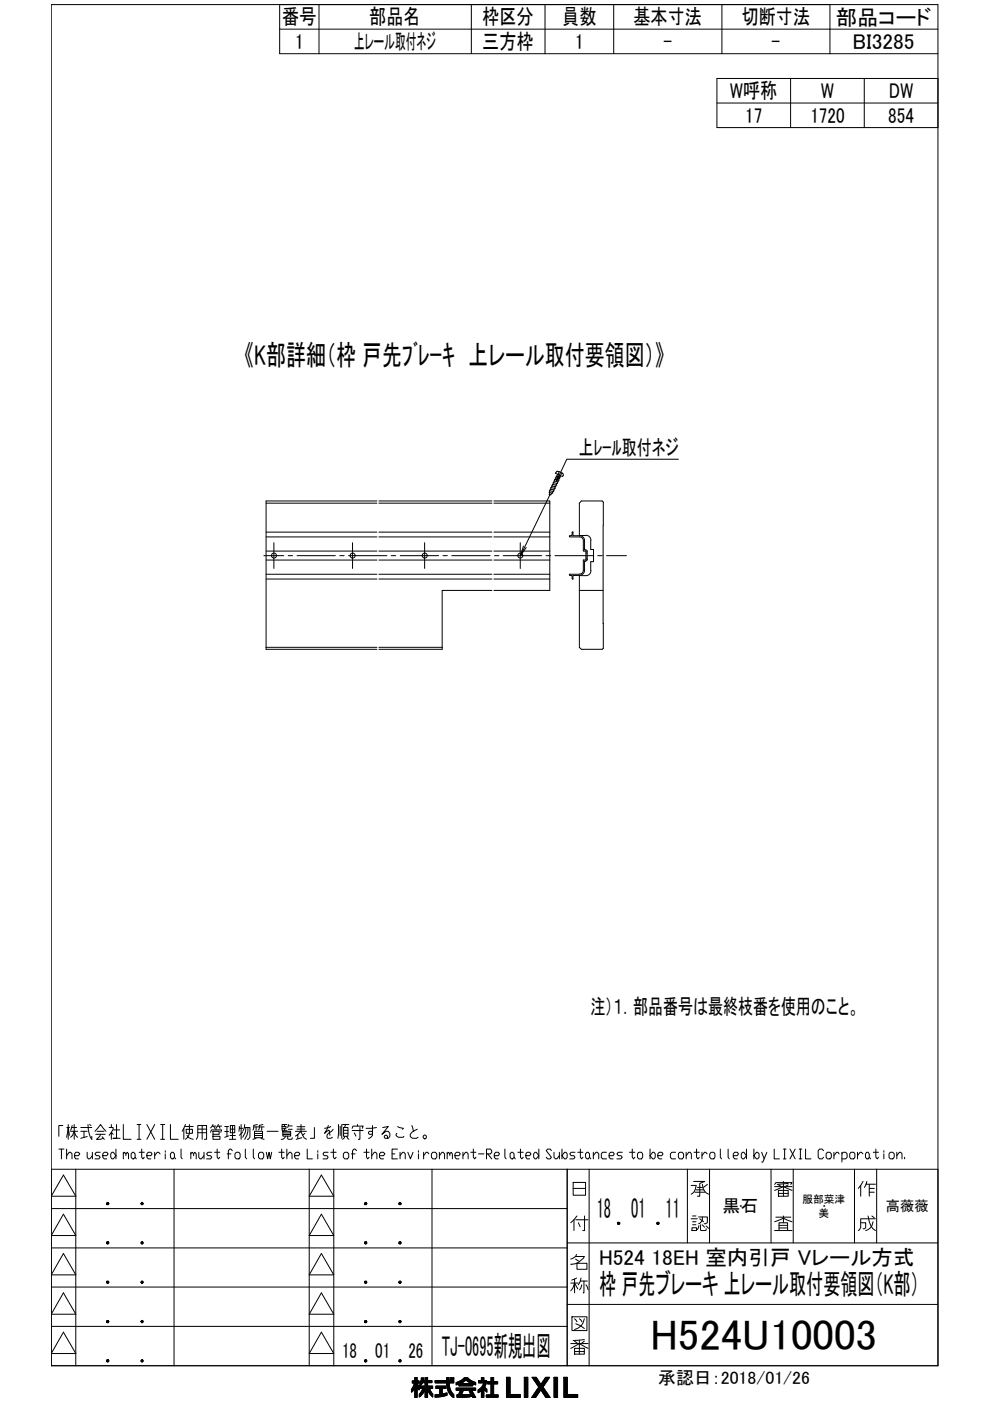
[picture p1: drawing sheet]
<svg xmlns="http://www.w3.org/2000/svg" width="210mm" height="297mm" viewBox="0 0 210 297" stroke-linecap="round" stroke-linejoin="round" font-family="sans-serif">
<!-- layer: TOS_WA -->
<g fill="none" stroke="#000" stroke-width=".21">
<path d="M10.9 1h188v288.6h-188zM59.3 6.2h139.6M59.3 1v10.4h139.6M67.6 1v10.4M99.9 1v10.4M115.6 1v10.4M130.1 1v10.4M153.1 1v10.4M167.6 16.6v10.5M176 1v10.4M183.2 16.6v10.5M198.9 16.6h-46.9v10.5h46.9"/>
<path d="M152 21.8h46.9M13.3 238.6h-.8v2.3M14.2 239.1h.6M14.5 238.4v3.2M15 239.9h1.5M15.2 239.1h1M15.3 238.6l-.3 1M15.7 238.4v3.2M17.1 239.9h1.4M17.1 239.1h2.4M17.8 239.9v1.2M18.7 238.4a5.4 5.4 0 0 0 .8 3.2v-.7"/>
<path d="M19 238.4l.3 .2M20.1 239.9l1.2-1.5 1.2 1.5M20.6 239.9h1.4M23.1 239.1h.9v.3l-.9 1.3M23.6 238.4v.7M24.1 239.6h1.3M24.7 238.4v2.9h-.7h1.5M26.1 238.4v3.2h1.7M29.1 238.4h.8M29.5 238.4v3.2M31.1 238.4l1.7 3.2M32.8 238.4l-1.7 3.2"/>
<path d="M34.1 238.4h.8M34.5 238.4v3.2M36.1 238.4v3.2h1.7M39 239.2l-.4 .7M39.3 238.4l-.3 .8v2.4M39.3 238.8h1.7M39.5 239.4h1.3v.9h-1.3zM40.2 238.4a3.1 3.1 0 0 1-.6 2.9l-.3 .3M41.9 239.4h1.9M42.9 238.6v3M45 238.8h.8M45.2 239.9h1.3v.6h-1.3z"/>
<path d="M45.2 238.4l-.6 .7M45.3 238.8l.2 .4M45.8 239.2v.4M46.1 238.8h.9M46.3 238.4l-.5 .7M46.5 238.8l.1 .4M47.7 238.8h.8M47.7 239.9h.8M48.1 238.8v2.2M48.8 238.6h1v1.6h-1zM48.8 239.4h1M49.3 238.6v3"/>
<path d="M50.7 238.8v.4h.8M50.7 239.2v.7M51.1 238.4v3.2M51.8 239.1h1.2v2l-.4 .5h-.2M51.9 238.4l-.4 1.5M52.1 239.1l-.1 1-.5 1M52.6 239.1l-.2 1.6-.5 .9M53.8 238.9h1M54 239.9h1.7v1.3h-1.7zM54.3 238.9v.7M54.6 238.4l-.8 .2v.6l-.2 .4M55 238.9h1"/>
<path d="M55.5 238.9v.7M55.7 238.4l-.7 .2v.6l-.2 .4M56.6 239.9h2.4M59.8 238.8h.8v.4h-.8M60 239.9h1.6v1h-1.6zM60.3 238.4v.4M60.3 239.2v.4M60.8 238.4h-1v1.2h1M61.1 238.7l-.1 .4M61.2 239.4h.8M61.2 238.4l-.1 .3h.9M62.6 239.9h2.4"/>
<path d="M63 239.4h1.6M63 238.9h1.6M63.8 240l.7 1.2 .5 .4M63.8 238.4v1.5l-.7 .6M66.7 239.1v2.2h-.9M69.6 238.6l-.8 1.7 1-.7 .2 1.1M70.1 238.8l-.3 .3-1 .1M70.6 239.4l-1.3 1.3v.4l.2 .2h.6l.4-.2M71.8 238.4l-.1 2.9M72.1 238.8v1.9M72.5 238.4v2.9M72.6 238.4h1.4"/>
<path d="M72.8 239.1h1v1.8h-1zM72.8 239.6h1M73.3 238.4l-.3 .7M74.7 239.2l.1-.4h2.2l-.2 .4M74.7 239.7h2.3M75.8 238.4v.4M76.3 239.1v2.5h-.3M79 238.6v1.7l-.2 .2h-.5l-.2-.2 .2-.4h.5l.2 .2v.6l-.4 .4-.5 .2M79.8 239.1l-2.2 .1M81.1 239.1l1.2-.3-1.3 1.7 .8-.6h.5l.4 .4v.6l-.4 .4h-.7l-.1-.4 .1-.2h.4l.2 .2v.4M84.3 238.8l1.2 .4-.2 .2M87.3 238.6l.4 1.3"/>
<path d="M88.5 239.4a1.66 1.66 0 0 0-1.5 1.5l.5 .4h.8l.3-.2M10.9 247.9h188M10.9 256.2h109.4M12.5 243.6h1.1M13 243.6v2.1M13.4 249.1l2.7 4.5h-5.2zM13.4 257.4l2.7 4.6h-5.2zM14.1 245l.6-.7h.3l.3 .3v1.1M14.1 243.6v2.1M14.7 240.7l-.2-1.6-.4 2M15 241.1l.4-.4 .3-.8 .3 .8 .5 .4M15.8 245h.8l.3-.4-.3-.3h-.5l-.3 .3v.8l.3 .3h.5"/>
<path d="M16.1 247.9v41.7M18.5 244.3v1.1l.2 .3h.3l.6-.7M18.5 241l-1.4 .3M19.6 244.3v1.4M20.3 240.5h2M21.2 244.3h-.8l-.3 .3 .3 .4h.6l.2 .4-.2 .3h-.9M21.3 240.5l-.1 .3-.7 .8h.8l.6-.3M21.7 241l.4 .6M21.8 245h.8l.3-.4-.3-.3h-.5l-.3 .3v.8l.3 .3h.5M23.7 244.3h.3l.6 .7-.6 .7h-.3l-.2-.3v-.8zM24 240.5l-.4-.4v1.5M24.6 243.6v2.1"/>
<path d="M26.1 244.6l.3-.3 .3 .3v.4M26.1 244.3v1.4M26.7 244.6l.3-.3 .2 .3v1.1M28.1 244.3h.2l.3 .3v.8l-.3 .3h-.2l-.3-.3v-.8zM28.6 245.4l.3 .3M29.1 241.6h.8M29.5 244.3h1.1M30 243.6v1.8l.3 .3 .3-.3M31.1 245h.9l.2-.4-.2-.3h-.6l-.3 .3v.8l.3 .3h.6M32.8 244.3v1.4M33.9 244.6l-.3-.3h-.3l-.5 .7M34.1 241.6h.8"/>
<path d="M35 244v.3M35 244.6v1.1M36.4 244.3h.3l.3 .3v.8l-.3 .3h-.3l-.3-.3v-.8zM36.9 247.9v41.7M37 245.4l.2 .3M38.4 243.6v1.8l.2 .3M39.7 240.7a1.54 1.54 0 0 0 1.3 .9M40.5 244.6l.3-.3 .2 .3v.4M40.5 244.3v1.4M41 244.6l.3-.3 .3 .3v1.1M41.6 241.6l.3-.6v-2.4h1.9v3h-.5M41.9 240.2h1.9"/>
<path d="M42.1 244.3v1.1l.3 .3h.3l.6-.7M43.3 244.3v1.4M44.6 240.1l.2-.5h2.2l-.2 .5M44.9 244.3h-.8l-.3 .3 .3 .4h.5l.3 .4-.3 .3h-.8M45.2 240.9h1.4v.7h-1.4zM45.2 240.5v.4M45.5 244.3h1.1M46 243.6v1.8l.3 .3 .3-.3M48.2 244.6h.8M48.5 240.8l-.8 .3M48.6 241.6h1.4M48.8 240.7h1.1"/>
<path d="M49.3 244l-.3-.4h-.3l-.3 .4v1.7M50.1 244.3h.6l.2 .3v.8l-.2 .3h-.6l-.3-.3v-.8zM51.4 240.1l-.7 .6M52 243.6v1.8l.3 .3M53.7 243.6v1.8l.3 .3M54 240.7h1.7M54 240.3h1.7M54.3 241.3l-.7 .3M55.1 244.3h.6l.2 .3v.8l-.2 .3h-.6l-.3-.3v-.8zM55.3 241.3l.7 .3M56.5 244.3l.3 1.4 .3-1.4 .2 1.4 .3-1.4M59.1 244.3h1.2"/>
<path d="M59.7 243.6v1.8l.3 .3 .3-.3M60 240.5h1.6M60 240.2h1.6M60.5 240.9a.73 .73 0 0 1-.9 .7M60.8 245l.6-.7h.2l.3 .3v1.1M60.8 243.6v2.1M61 240.9v.5l.2 .2h.6l.2-.4M62.5 245h.8l.3-.4-.3-.3h-.5l-.3 .3v.8l.3 .3h.5M62.6 240.9l.5-.4v.9M64 241.2l-1.2 .4M64.6 240.3l-.4 .4M65.1 243.6v2.1h1.1"/>
<path d="M65.6 247.9v41.7M67.4 244v.3M67.4 244.6v1.1M68.1 257.4l2.7 4.6h-5.2zM68.1 249.1l2.7 4.5h-5.2zM69.6 244.3h-.9l-.2 .3 .2 .4h.6l.3 .4-.3 .3h-.8M70.1 244.3h1.2M70.7 243.6v1.8l.3 .3 .3-.3M70.8 247.9v41.7M72.8 240.3h1M73.1 244.3h.5l.3 .3v.8l-.3 .3h-.5l-.3-.3v-.8zM73.1 240.9l-.5 .7"/>
<path d="M73.5 240.9l.2 .4 .3 .3M74.5 244.6h.8M75.1 240.2l.4 .7M75.6 244l-.3-.4h-.3l-.3 .4v1.7M77.2 244.3h1.1M77.7 243.6v1.8l.3 .3 .3-.3M78.8 245l.6-.7h.3l.2 .3v1.1M78.8 243.6v2.1M80.5 245h.8l.3-.4-.3-.3h-.5l-.3 .3v.8l.3 .3h.5M83.1 244.6h.6M84.1 240.3l-.1 .4 .5 .4h1l.1-.2M84.3 243.6h-1.2v2.1h1.2"/>
<path d="M84.8 245l.6-.7h.2l.3 .3v1.1M84.8 244.3v1.4M86.5 244.3l.5 1.4 .6-1.4M88.7 244v.3M88.7 244.6v1.1M89.8 244.3v1.4M90.9 244.6l-.2-.3h-.3l-.6 .7M91.6 247.9v41.7M91.8 244.3h.5l.3 .3v.8l-.3 .3h-.5l-.3-.3v-.8zM93.2 245l.5-.7h.3l.3 .3v1.1M93.2 244.3v1.4M94.8 244.6l.3-.3 .3 .3v.4"/>
<path d="M94.8 244.3v1.4M95.4 244.6l.3-.3 .2 .3v1.1M96.5 245h.8l.3-.4-.3-.3h-.5l-.3 .3v.8l.3 .3h.5M98.2 245l.5-.7h.3l.3 .3v1.1M98.2 244.3v1.4M99.8 244.3h1.1M100.4 243.6v1.8l.3 .3 .2-.3M101.5 244.6h1.1M103.2 244.6h.8l.3-.3v-.3l-.3-.4h-.8v2.1M103.4 244.6l.9 1.1M104.8 245h.8l.3-.4-.3-.3h-.5l-.3 .3v.8l.3 .3h.5M107 243.6v1.8l.3 .3"/>
<path d="M108.4 244.3h.3l.3 .3v.8l-.3 .3h-.3l-.3-.3v-.8zM109 245.4l.2 .3M109.8 244.3h1.1M110.3 243.6v1.8l.3 .3 .3-.3M111.5 245h.8l.3-.4-.3-.3h-.6l-.2 .3v.8l.2 .3h.6M113.4 244.3h.3l.5 .7-.5 .7h-.3l-.3-.3v-.8zM114.2 243.6v2.1M116.9 244l-.2-.4h-.6l-.3 .4 1.1 1.4-.2 .3h-.6l-.3-.3M117.5 244.3v1.1l.3 .3h.3l.5-.7M118.6 244.3v1.4M119.2 243.6v2.1M119.7 244.3h.3l.3 .3v.8l-.3 .3h-.3l-.5-.7z"/>
<path d="M120.3 247.9v41.7M121.5 250.7h2.6v2.7h-2.6zM121.5 252h2.6M121.9 244.3h-.8l-.3 .3 .3 .4h.6l.2 .4-.2 .3h-.9M122.5 244.3h1.1M123 243.6v1.8l.3 .3 .3-.3M124.4 244.3h.3l.3 .3v.8l-.3 .3h-.3l-.3-.3v-.8zM124.9 247.9v41.7M125 245.4l.3 .3M125.8 245l.6-.7h.2l.3 .3v1.1M125.8 244.3v1.4M128.6 244.3h-.9l-.2 .3v.8l.2 .3h.9"/>
<path d="M129.1 245h.9l.2-.4-.2-.3h-.6l-.3 .3v.8l.3 .3h.6M131.9 244.3h-.8l-.3 .3 .3 .4h.5l.3 .4-.3 .3h-.8M133.5 244.3h1.1M134.1 243.6v1.8l.2 .3 .3-.3M135.4 244.3h.6l.3 .3v.8l-.3 .3h-.6l-.2-.3v-.8zM137.8 243.6v2.1M138.4 244.3h.3l.2 .3v.8l-.2 .3h-.3l-.6-.7zM139.5 245h.8l.3-.4-.3-.3h-.5l-.3 .3v.8l.3 .3h.5M143.2 244.3h-.8l-.3 .3v.8l.3 .3h.8M144.1 244.3h.5l.3 .3v.8l-.3 .3h-.5l-.3-.3v-.8zM145.5 245l.5-.7h.3l.3 .3v1.1M145.5 244.3v1.4"/>
<path d="M145.7 247.9v15.6M147.1 244.3h1.2M147.7 243.6v1.8l.3 .3 .3-.3M148.8 244.3v1.4M149.9 244.6l-.3-.3h-.2l-.6 .7M150.4 247.9v15.6M150.8 244.3h.5l.3 .3v.8l-.3 .3h-.5l-.3-.3v-.8zM152.7 243.6v1.8l.3 .3M154.4 243.6v1.8l.2 .3M155.5 245h.8l.3-.4-.3-.3h-.5l-.3 .3v.8l.3 .3h.5M157 255.7h.1M157.4 244.3h.3l.6 .7-.6 .7h-.3l-.2-.3v-.8z"/>
<path d="M158.3 243.6v2.1M159.8 243.6v2.1M160.4 244.3h.2l.3 .3v.8l-.3 .3h-.2l-.6-.7zM161.5 244.3l.5 1.4M162.6 244.3l-.9 2.1h-.2M163.5 247.9v15.6M164.2 243.6v2.1h1.1M166.1 243.6h.6M166.1 245.7h.6M166.4 243.6v2.1M167.5 243.6l1.1 2.1M168.2 247.9v15.6"/>
<path d="M168.6 243.6l-1.1 2.1M169.4 243.6h.6M169.4 245.7h.6M169.7 243.6v2.1M170.8 243.6v2.1h1.1M174.6 244l-.3-.4h-.5l-.3 .4v1.4l.3 .3h.5l.3-.3M174.7 255.7h.1M175.4 244.3h.6l.3 .3v.8l-.3 .3h-.6l-.2-.3v-.8zM176.8 244.3v1.4M177.9 244.6l-.2-.3h-.3l-.6 .7M178.5 244.6l.3-.3h.5l.3 .3v.8l-.3 .3h-.8M178.5 244.3v2.1"/>
<path d="M180.4 244.3h.6l.3 .3v.8l-.3 .3h-.6l-.2-.3v-.8zM181.2 247.9v15.6M181.8 244.3v1.4M183 244.6l-.3-.3h-.3l-.6 .7M183.8 244.3h.3l.2 .3v.8l-.2 .3h-.3l-.3-.3v-.8zM184.3 245.4l.3 .3M185.2 244.3h1.1M185.7 243.6v1.8l.3 .3 .3-.3M185.9 247.9v15.6M187.4 244v.3M187.4 244.6v1.1M188.8 244.3h.5l.3 .3v.8l-.3 .3h-.5l-.3-.3v-.8z"/>
<path d="M190.1 245l.6-.7h.3l.2 .3v1.1M190.1 244.3v1.4M191.8 245.4v.3M192.4 255.7h.1M10.9 272.9h109.4M10.9 264.6h109.4M13.4 274.1l2.7 4.5h-5.2zM13.4 265.8l2.7 4.5h-5.2zM68.1 274.1l2.7 4.5h-5.2zM68.1 265.8l2.7 4.5h-5.2zM120.3 276.6h78.6M120.3 263.5h78.6"/>
<path d="M10.9 281.2h109.4M13.4 282.4l2.7 4.6h-5.2zM68.1 282.4l2.7 4.6h-5.2zM87.4 294.4v.7M87.4 292.8v.4M87.4 294.3v.7M87.5 292.8v.4M87.5 294.1v.8M87.6 292.8v.4M87.6 294v.8M87.7 292.8v.4M87.7 293.8v.9"/>
<path d="M87.8 292.8v.4M87.8 293.5v1.1M87.9 292.1h.6v.7h.4v.4h-.4l.4 .8v.7l-.4-.5v2.1h-.6v-1.9l-.7 .8v-.7l.7-1.1v-.2h-.5v-.4h.5zM87.9 292.8v1.6M88 292.1v4.2M88.1 292.1v4.2M88.2 292.1v4.2M88.3 292.1v4.2M88.4 292.1v4.2M88.5 292.8v.4M88.5 293.5v.8M88.6 292.8v.4"/>
<path d="M88.6 293.6v.8M88.7 292.8v.4M88.7 293.8v.7M88.8 292.8v.4M88.8 293.9v.7M89 295.5v.7M89.1 293.1v.7M89.1 293.9v.5M89.1 295.4v.7M89.2 292.9v.8M89.2 293.9v.5M89.2 295.3v.7"/>
<path d="M89.3 292.7v.9M89.3 293.9v.5M89.3 295.1v.8M89.3 292.1h.5v.6h.3v-.6h.6v.6h.9v.5h-.9v.7h1v.5h-.6l.7 1.2v.6l-.5-.5-.6-1v1.6h-.6v-1.6l-.5 .8-.7 .7v-.6l.7-1.2h-.6v-.5h1.1v-.7h-.5l-.6 .6v-.6l.3-.7zM89.4 292.1v1.4M89.4 293.9v.5M89.4 295v.8M89.4 292.1v1.3M89.4 294.9v.8M89.5 292.1v1.2M89.5 293.9v.5M89.5 294.7v.9"/>
<path d="M89.6 292.1v1.1M89.6 293.9v.5M89.6 294.5v1M89.7 292.1v1.1M89.7 293.9v1.5M89.8 292.1v.4M89.8 292.7v.5M89.8 293.9v1.3M89.9 292.7v.5M89.9 293.9v1.2M90 292.7v.5M90 293.9v1"/>
<path d="M90.1 292.7v.5M90.1 293.9v.8M90.2 292.1v4.2M90.3 292.1v4.2M90.4 292.1v4.2M90.5 292.1v4.2M90.6 292.1v4.2M90.7 292.7v.5M90.7 293.9v.9M90.8 292.7v.5M90.8 293.9v1.1M90.9 292.7v.5"/>
<path d="M90.9 293.9v1.3M91 292.7v.5M91 293.9v1.5M91.1 292.7v.5M91.1 293.9v1.6M91.2 292.7v.5M91.2 293.9v.5M91.2 294.6v1M91.3 292.7v.5M91.3 293.9v.5M91.3 294.8v.9M91.3 295v.8"/>
<path d="M91.5 292.7v.5M91.5 293.9v.5M91.5 295.1v.8M91.6 292.7v.5M91.6 293.9v.5M91.6 295.3v.7M91.6 295.4v.7M91.7 293.9v.5M91.7 295.5v.7M92.2 292.7h2.5v-.6h.5v.6h1.1v.5h-1l.1 1.3 .3 .6 .6 .6v.6l-.6-.3a3.5 3.5 0 0 1-1-2.8h-2.5zM92.3 292.7v.5M92.3 295.7v.5"/>
<path d="M92.4 292.7v.5M92.4 295.7v.5M92.4 293.9h2.2v.5h-.8v1.1l1-.2v.5l-2.6 .4v-.5l1-.1v-1.2h-.8zM92.4 293.9v.5M92.5 292.7v.5M92.5 293.9v.5M92.5 295.7v.5M92.7 292.7v.5M92.7 293.9v.5M92.7 295.7v.5M92.8 292.7v.5M92.8 293.9v.5"/>
<path d="M92.8 295.7v.5M92.9 292.7v.5M92.9 293.9v.5M92.9 295.7v.5M93 292.7v.5M93 293.9v.5M93 295.7v.5M93.1 292.7v.5M93.1 293.9v.5M93.1 295.7v.5M93.2 292.7v.5M93.2 293.9v.5"/>
<path d="M93.2 295.7v.5M93.3 292.7v.5M93.3 293.9v2.3M93.4 292.7v.5M93.4 293.9v2.2M93.5 292.7v.5M93.5 293.9v2.2M93.6 292.7v.5M93.6 293.9v2.2M93.7 292.7v.5M93.7 293.9v2.2M93.8 292.7v.5"/>
<path d="M93.8 293.9v.5M93.8 295.5v.6M93.9 292.7v.5M93.9 293.9v.5M93.9 295.5v.5M94 292.7v.5M94 293.9v.5M94 295.5v.5M94.1 292.7v.5M94.1 293.9v.5M94.1 295.5v.5M94.2 292.7v.5"/>
<path d="M94.2 293.9v.5M94.2 295.4v.6M94.3 292.7v.5M94.3 293.9v.5M94.3 295.4v.6M94.5 292.7v.5M94.5 293.9v.5M94.5 295.4v.5M94.6 292.7v.5M94.6 293.9v.5M94.6 295.4v.5M94.7 292.1v1.7"/>
<path d="M94.7 295.3v.5M94.8 292.1v2.2M94.9 292.1v2.5M95 292.1v2.8M95.1 292.1v3M95.2 292.1v3.2M95.3 292.7v.5M95.3 293.5v1.9M95.4 292.7v.5M95.4 294.2v1.4M95.4 294.5v1.2M95.5 292.1h.8v.4h-.8z"/>
<path d="M95.5 292.1v.4M95.5 292.7v.5M95.5 294.7v1.1M95.7 292.1v.4M95.7 292.7v.5M95.7 294.9v1M95.7 295.1v.9M95.8 292.1v.4M95.8 292.7v.5M95.8 295.2v.9M95.9 292.1v.4M95.9 292.7v.5"/>
<path d="M95.9 295.4v.7M96 292.1v.4M96 292.7v.5M96 295.5v.7M96.1 292.1v.4M96.1 292.7v.5M96.1 295.6v.6M96.2 292.1v.4M96.2 292.7v.5M96.2 295.7v.6M96.7 293.1l1-.4 .8-.6h.7l.7 .6 1 .4v.5l-.6-.1v.3h-3v-.3l-.6 .1zM96.7 294.3h4.2v.5h-2.7l-.3 .9h1.6l.3-.2-.3-.5h.6l.8 1.3h-.7l-.1-.3-1.3 .2h-2v-.5h.4l.4-.9h-.9z"/>
<path d="M96.7 293.1v.5M96.7 294.3v.5M96.8 293.1v.5M96.8 294.3v.5M96.9 293.1v.5M96.9 294.3v.5M96.9 295.7v.5M97 293v.6M97 294.3v.5M97 295.7v.5M97.1 293v.5M97.1 294.3v.5"/>
<path d="M97.1 295.7v.5M97.2 292.9v.6M97.2 294.3v.5M97.2 295.7v.5M97.3 292.9v.6M97.3 294.3v.5M97.3 295.6v.6M97.4 292.9v.9M97.4 294.3v.5M97.4 295.3v.9M97.5 292.8v1M97.5 294.3v.5"/>
<path d="M97.5 295.1v1.1M97.6 292.8v1M97.6 294.3v.5M97.6 294.9v1.3M97.6 292.7v1.1M97.6 293.3l1.2-.7 1.2 .7zM97.6 294.3v1.9M97.7 292.7v1.1M97.7 294.3v1.9M97.8 292.7v.5M97.8 293.3v.5M97.8 294.3v1.9"/>
<path d="M97.9 292.6v.6M97.9 293.3v.5M97.9 294.3v1.3M97.9 295.7v.5M98 292.5v.7M98 293.3v.5M98 294.3v1.1M98 295.7v.5M98.1 292.4v.7M98.1 293.3v.5M98.1 294.3v.8M98.1 295.7v.5"/>
<path d="M98.2 292.4v.6M98.2 293.3v.5M98.2 294.3v.6M98.2 295.7v.5M98.3 292.3v.7M98.3 293.3v.5M98.3 294.3v.5M98.3 295.7v.5M98.4 292.2v.7M98.4 293.3v.5M98.4 294.3v.5M98.4 295.7v.5"/>
<path d="M98.5 292.1v.8M98.5 293.3v.5M98.5 294.3v.5M98.5 295.7v.5M98.5 292.1v.7M98.7 292.1v.6M98.7 293.3v.5M98.7 294.3v.5M98.7 295.7v.5M98.7 292.1v.5M98.8 292.1v.5M98.8 293.3v.5"/>
<path d="M98.8 294.3v.5M98.8 295.7v.5M98.9 292.1v.6M98.9 293.3v.5M98.9 294.3v.5M98.9 295.7v.5M99 292.1v.7M99 293.3v.5M99 294.3v.5M99 295.7v.5M99.1 292.1v.8M99.1 293.3v.5"/>
<path d="M99.1 294.3v.5M99.1 295.7v.5M99.2 292.1v.8M99.2 293.3v.5M99.2 294.3v.5M99.2 295.7v.5M99.3 292.3v.7M99.3 293.3v.5M99.3 294.3v.5M99.3 295.7v.5M99.4 292.4v.6M99.4 293.3v.5"/>
<path d="M99.4 294.3v.5M99.4 295.7v.5M99.5 292.4v.7M99.5 293.3v.5M99.5 294.3v.5M99.5 295.7v.5M99.6 292.5v.7M99.6 293.3v.5M99.6 294.3v.5M99.6 295v.1M99.6 295.6v.6M99.6 292.6v.6"/>
<path d="M99.6 295v.3M99.6 295.6v.5M99.7 292.6v.6M99.7 293.3v.5M99.7 294.3v.5M99.7 295v.4M99.7 295.6v.5M99.9 292.7v1.1M99.9 294.3v.5M99.9 295v1.1M99.9 295v1M100 292.8v1"/>
<path d="M100 294.3v.5M100 295v1M100.1 292.8v1M100.1 294.3v.5M100.1 295v1.1M100.2 292.9v.9M100.2 294.3v.5M100.2 295.1v1.1M100.3 292.9v.6M100.3 294.3v.5M100.3 295.3v1M100.4 292.9v.6"/>
<path d="M100.4 294.3v.5M100.4 295.4v.9M100.5 293v.5M100.5 294.3v.5M100.5 295.6v.7M100.6 293v.5M100.6 294.3v.5M100.6 295.8v.5M100.7 293v.6M100.7 294.3v.5M100.7 296v.3M100.7 293.1v.5"/>
<path d="M100.7 296.1v.2M100.8 293.1v.5M100.8 294.3v.5M100.8 296.2v.1M101.4 294.7v.6M101.5 292.7v.5M101.5 294.6v.6M101.6 292.7v.5M101.6 294.6v.6M101.7 292.7v.5M101.7 294.5v.6M101.8 292.7v.5"/>
<path d="M101.8 294.4v.7M101.8 294.4v.6M101.9 292.7v.5M101.9 294.3v.6M102 292.7v.5M102 294.2v.7M102.1 292.1h.5v.6h.6l-.1 .7-.4 .7 .5 .5v.5l-.6-.5v1.7h-.5v-1.4l-.7 .4v-.6a2.37 2.37 0 0 0 1.2-1.5h-1.1v-.5h.6zM102.1 292.1v1.1M102.1 294.1v2.2M102.2 292.1v1.1M102.2 294v2.3M102.3 292.1v1.1"/>
<path d="M102.3 293.8v2.5M102.4 292.1v1.1M102.4 293.7v2.6M102.5 292.1v1.1M102.5 293.5v2.8M102.6 292.1v4.2M102.6 292.7v2M102.8 292.7v2.1M102.9 292.7v1.2M102.9 294.2v.7M102.9 292.7v1M102.9 294.3v.6"/>
<path d="M103 292.7v.8M103 294.3v.7M103.1 292.7v.5M103.1 294.4v.7M103.1 295.7v.5M103.2 294.5v.6M103.2 295.7v.5M103.3 295.7v.5M103.4 292.9v.5M103.4 295.7v.5M103.5 292.9v.5M103.5 295.7v.5"/>
<path d="M103.6 292.9v.5M103.6 295.7v.5M103.7 292.9v.5M103.7 295.7v.5M103.8 292.9v.5M103.8 295.7v.5M103.9 292.9v.5M103.9 295.7v.5M104 292.9v.5M104 295.7v.5M104.1 292.1h.6v.8h.8v.5h-.8v2.3h.9v.5h-2.5v-.5h1v-2.3h-.8v-.5h.8zM104.1 292.1v4.1"/>
<path d="M104.2 292.1v4.1M104.3 292.1v4.1M104.4 292.1v4.1M104.5 292.1v4.1M104.6 292.1v4.1M104.7 292.9v.5M104.7 295.7v.5M104.8 292.9v.5M104.8 295.7v.5M104.9 292.9v.5M104.9 295.7v.5M105 292.9v.5"/>
<path d="M105 295.7v.5M105.1 292.9v.5M105.1 295.7v.5M105.2 292.9v.5M105.2 295.7v.5M105.3 292.9v.5M105.3 295.7v.5M105.4 292.9v.5M105.4 295.7v.5M105.5 292.9v.5M105.5 295.7v.5M105.6 295.7v.5"/>
<path d="M107.4 292h.7v3.7h2.2v.6h-2.9zM107.4 292v4.3M107.5 292v4.3M107.6 292v4.3M107.7 292v4.3M107.8 292v4.3M107.9 292v4.3M108 292v4.3M108.1 292v4.3M108.2 295.7v.6M108.3 295.7v.6M108.4 295.7v.6"/>
<path d="M108.5 295.7v.6M108.6 295.7v.6M108.7 295.7v.6M108.8 295.7v.6M108.9 295.7v.6M109 295.7v.6M109.1 295.7v.6M109.2 295.7v.6M109.3 295.7v.6M109.4 295.7v.6M109.5 295.7v.6M109.6 295.7v.6"/>
<path d="M109.7 295.7v.6M109.8 295.7v.6M110 295.7v.6M110.1 295.7v.6M110.2 295.7v.6M110.3 295.7v.6M111.2 292h.7v4.3h-.7zM111.2 292v4.3M111.3 292v4.3M111.4 292v4.3M111.5 292v4.3M111.6 292v4.3"/>
<path d="M111.7 292v4.3M111.8 292v4.3M111.9 292v4.3M112.8 296.2v.1M112.8 292h.9l1 1.5 1-1.5h.8l-1.4 2.1 1.6 2.2h-1l-1-1.6-1.1 1.6h-.9l1.5-2.2zM112.9 292v.1M112.9 296.1v.2M113 292v.2M113 296v.3M113.1 292v.4M113.1 295.8v.5M113.1 292v.5"/>
<path d="M113.1 295.7v.6M113.2 292v.7M113.2 295.5v.8M113.3 292v.8M113.3 295.4v.9M113.4 292v.9M113.4 295.3v1M113.5 292v1M113.5 295.1v1.2M113.6 292v1.2M113.6 295v1.2M113.7 292v1.3"/>
<path d="M113.7 294.9v1.2M113.8 292.1v1.3M113.8 294.7v1.3M113.9 292.3v1.3M113.9 294.6v1.3M113.9 292.4v1.3M113.9 294.5v1.2M114.1 292.6v1.2M114.1 294.3v1.3M114.2 292.7v1.3M114.2 294.2v1.2M114.2 292.8v2.5"/>
<path d="M114.3 293v2.1M114.4 293.1v1.9M114.5 293.2v1.7M114.6 293.4v1.4M114.7 293.5v1.2M114.8 293.4v1.5M114.9 293.2v1.8M115 293.1v2M115 292.9v2.4M115.1 292.8v1.2M115.1 294.1v1.3M115.2 292.7v1.2"/>
<path d="M115.2 294.3v1.3M115.3 292.6v1.2M115.3 294.4v1.3M115.4 292.4v1.2M115.4 294.5v1.3M115.5 292.3v1.2M115.5 294.6v1.4M115.6 292.1v1.3M115.6 294.8v1.3M115.7 292v1.2M115.7 294.9v1.3M115.8 292v1.1"/>
<path d="M115.8 295.1v1.2M115.9 292v1M115.9 295.2v1.1M116 292v.9M116 295.3v1M116.1 292v.7M116.1 295.4v.9M116.1 292v.6M116.1 295.6v.7M116.2 292v.4M116.2 295.7v.6M116.3 292v.3"/>
<path d="M116.3 295.9v.4M116.4 292v.2M116.4 296v.3M116.5 292v.1M116.5 296.1v.2M116.6 296.2v.1M117.5 292h.7v4.3h-.7zM117.5 292v4.3M117.6 292v4.3M117.7 292v4.3M117.8 292v4.3M117.9 292v4.3"/>
<path d="M118 292v4.3M118.1 292v4.3M119.5 292h.8v3.7h2.2v.6h-3zM119.6 292v4.3M119.7 292v4.3M119.8 292v4.3M119.9 292v4.3M120 292v4.3M120.1 292v4.3M120.2 292v4.3M120.3 292v4.3M120.3 295.7v.6"/>
<path d="M120.4 295.7v.6M120.5 295.7v.6M120.6 295.7v.6M120.7 295.7v.6M120.8 295.7v.6M120.9 295.7v.6M121 295.7v.6M121.1 295.7v.6M121.3 295.7v.6M121.4 295.7v.6M121.5 295.7v.6M121.6 295.7v.6"/>
<path d="M121.7 295.7v.6M121.8 295.7v.6M121.9 295.7v.6M122 295.7v.6M122.1 295.7v.6M122.2 295.7v.6M122.3 295.7v.6M122.5 295.7v.6"/>
<circle cx="90.1" cy="241.1" r=".39"/>
</g>
<g fill="#000" stroke="#000" stroke-width=".21">
<path d="M22.7 255.1l-.1 .1h.2zM22.6 255.2h.2l-.1 .2zM22.8 255.2l-.1 .2h.1z"/>
<path d="M22.8 255.2v.2h.2zM22.8 255.2h.3l-.1 .2z"/>
<path d="M23 255.1l-.2 .1h.3zM22.8 255l.2 .1-.2 .1zM22.7 255.1l.1 .1v-.2z"/>
<path d="M30 255.1l-.1 .1h.2zM29.9 255.2h.2l-.1 .2zM30.1 255.2l-.1 .2h.1z"/>
<path d="M30.1 255.2v.2h.2zM30.1 255.2h.2v.2z"/>
<path d="M30.3 255.1l-.2 .1h.2zM30.1 255l.2 .1-.2 .1zM30 255.1l.1 .1v-.2z"/>
<path d="M77.4 255.1l-.1 .1h.2zM77.3 255.2h.2l-.1 .2zM77.5 255.2l-.1 .2h.1z"/>
<path d="M77.5 255.2v.2h.2zM77.5 255.2h.3l-.1 .2z"/>
<path d="M77.7 255.1l-.2 .1h.3zM77.5 255l.2 .1-.2 .1zM77.4 255.1l.1 .1v-.2z"/>
<path d="M84.7 255.1l-.1 .1h.2zM84.6 255.2h.2l-.1 .2zM84.8 255.2l-.1 .2h.1z"/>
<path d="M84.8 255.2v.2h.1zM84.8 255.2h.2l-.1 .2z"/>
<path d="M84.9 255.1l-.1 .1h.2zM84.8 255l.1 .1-.1 .1zM84.7 255.1l.1 .1v-.2z"/>
<path d="M131 259.2v.1h.2zM131 259.3h.2l-.2 .2zM131 259.5h.2v-.2z"/>
<path d="M131.2 259.3v.2h.1zM131.2 259.3h.2l-.1 .2z"/>
<path d="M131.3 259.2l-.1 .1h.2zM131.2 259.2h.1l-.1 .1zM131 259.2l.2 .1v-.1z"/>
<path d="M139.3 259.2v.1h.2zM139.3 259.3h.2l-.2 .2zM139.3 259.5h.2v-.2z"/>
<path d="M139.5 259.3v.2h.1zM139.5 259.3h.2l-.1 .2z"/>
<path d="M139.6 259.2l-.1 .1h.2zM139.5 259.2h.1l-.1 .1zM139.3 259.2l.2 .1v-.1z"/>
<path d="M22.7 271.7l-.1 .2h.2zM22.6 271.9h.2l-.1 .1zM22.7 272l.1 .1v-.2z"/>
<path d="M22.7 263.4l-.1 .1h.2zM22.6 263.5h.2l-.1 .2zM22.7 263.7h.1v-.2z"/>
<path d="M22.8 271.9v.2l.2-.1zM22.8 271.9h.3l-.1 .1z"/>
<path d="M22.8 263.5v.2h.2zM22.8 263.5h.3l-.1 .2z"/>
<path d="M23 271.7l-.2 .2h.3zM22.8 271.7h.2l-.2 .2zM22.7 271.7l.1 .2v-.2z"/>
<path d="M23 263.4l-.2 .1h.3zM22.8 263.3l.2 .1-.2 .1zM22.7 263.4l.1 .1v-.2z"/>
<path d="M30 271.7l-.1 .2h.2zM29.9 271.9h.2l-.1 .1zM30.1 271.9l-.1 .1 .1 .1z"/>
<path d="M30 263.4l-.1 .1h.2zM29.9 263.5h.2l-.1 .2zM30.1 263.5l-.1 .2h.1z"/>
<path d="M30.1 271.9v.2l.2-.1zM30.1 271.9h.2v.1z"/>
<path d="M30.1 263.5v.2h.2zM30.1 263.5h.2v.2z"/>
<path d="M30.3 271.7l-.2 .2h.2zM30.1 271.7h.2l-.2 .2zM30 271.7l.1 .2v-.2z"/>
<path d="M30.3 263.4l-.2 .1h.2zM30.1 263.3l.2 .1-.2 .1zM30 263.4l.1 .1v-.2z"/>
<path d="M77.4 263.4l-.1 .1h.2zM77.3 263.5h.2l-.1 .2zM77.4 263.7h.1v-.2z"/>
<path d="M77.4 271.7l-.1 .2h.2zM77.3 271.9h.2l-.1 .1zM77.4 272l.1 .1v-.2z"/>
<path d="M77.5 263.5v.2h.2zM77.5 263.5h.3l-.1 .2z"/>
<path d="M77.5 271.9v.2l.2-.1zM77.5 271.9h.3l-.1 .1z"/>
<path d="M77.7 263.4l-.2 .1h.3zM77.5 263.3l.2 .1-.2 .1zM77.4 263.4l.1 .1v-.2z"/>
<path d="M77.7 271.7l-.2 .2h.3zM77.5 271.7h.2l-.2 .2zM77.4 271.7l.1 .2v-.2z"/>
<path d="M84.7 271.7l-.1 .2h.2zM84.6 271.9h.2l-.1 .1zM84.7 272l.1 .1v-.2z"/>
<path d="M84.7 263.4l-.1 .1h.2zM84.6 263.5h.2l-.1 .2zM84.7 263.7h.1v-.2z"/>
<path d="M84.8 271.9v.2l.1-.1zM84.8 271.9h.2l-.1 .1z"/>
<path d="M84.8 263.5v.2h.1zM84.8 263.5h.2l-.1 .2z"/>
<path d="M84.9 271.7l-.1 .2h.2zM84.8 271.7h.1l-.1 .2zM84.7 271.7l.1 .2v-.2z"/>
<path d="M84.9 263.4l-.1 .1h.2zM84.8 263.3l.1 .1-.1 .1zM84.7 263.4l.1 .1v-.2z"/>
<path d="M22.7 288.4l-.1 .1h.2zM22.6 288.5h.2l-.1 .2zM22.7 288.7l.1 .1v-.3z"/>
<path d="M22.7 280l-.1 .2h.2zM22.6 280.2h.2l-.1 .1zM22.7 280.3l.1 .1v-.2z"/>
<path d="M22.8 288.5v.3l.2-.1zM22.8 288.5h.3l-.1 .2z"/>
<path d="M22.8 280.2v.2l.2-.1zM22.8 280.2h.3l-.1 .1z"/>
<path d="M23 288.4l-.2 .1h.3zM22.8 288.3l.2 .1-.2 .1zM22.7 288.4l.1 .1v-.2z"/>
<path d="M23 280l-.2 .2h.3zM22.8 280h.2l-.2 .2zM22.7 280l.1 .2v-.2z"/>
<path d="M30 288.4l-.1 .1h.2zM29.9 288.5h.2l-.1 .2zM30.1 288.5l-.1 .2 .1 .1z"/>
<path d="M30 280l-.1 .2h.2zM29.9 280.2h.2l-.1 .1zM30.1 280.2l-.1 .1 .1 .1z"/>
<path d="M30.1 288.5v.3l.2-.1zM30.1 288.5h.2v.2z"/>
<path d="M30.1 280.2v.2l.2-.1zM30.1 280.2h.2v.1z"/>
<path d="M30.3 288.4l-.2 .1h.2zM30.1 288.3l.2 .1-.2 .1zM30 288.4l.1 .1v-.2z"/>
<path d="M30.3 280l-.2 .2h.2zM30.1 280h.2l-.2 .2zM30 280l.1 .2v-.2z"/>
<path d="M77.4 288.4l-.1 .1h.2zM77.3 288.5h.2l-.1 .2zM77.4 288.7l.1 .1v-.3z"/>
<path d="M77.4 280l-.1 .2h.2zM77.3 280.2h.2l-.1 .1zM77.4 280.3l.1 .1v-.2z"/>
<path d="M77.5 288.5v.3l.2-.1zM77.5 288.5h.3l-.1 .2z"/>
<path d="M77.5 280.2v.2l.2-.1zM77.5 280.2h.3l-.1 .1z"/>
<path d="M77.7 288.4l-.2 .1h.3zM77.5 288.3l.2 .1-.2 .1zM77.4 288.4l.1 .1v-.2z"/>
<path d="M77.7 280l-.2 .2h.3zM77.5 280h.2l-.2 .2zM77.4 280l.1 .2v-.2z"/>
<path d="M84.7 288.4l-.1 .1h.2zM84.6 288.5h.2l-.1 .2zM84.7 288.7l.1 .1v-.3z"/>
<path d="M84.7 280l-.1 .2h.2zM84.6 280.2h.2l-.1 .1zM84.7 280.3l.1 .1v-.2z"/>
<path d="M84.8 288.5v.3l.1-.1zM84.8 288.5h.2l-.1 .2z"/>
<path d="M84.8 280.2v.2l.1-.1zM84.8 280.2h.2l-.1 .1z"/>
<path d="M84.9 288.4l-.1 .1h.2zM84.8 288.3l.1 .1-.1 .1zM84.7 288.4l.1 .1v-.2z"/>
<path d="M84.9 280l-.1 .2h.2zM84.8 280h.1l-.1 .2zM84.7 280l.1 .2v-.2z"/>
</g>
<!-- layer: TOS_S1 -->
<g fill="none" stroke="#000" stroke-width=".21">
<path d="M79.9 106.2h-23.5v31.5h23.5M80.3 106.2h24M104.7 106.2h11.9v19h-11.9M116.4 104.4l.8 .2M116.4 104.8l.5 .1M116.4 104.1l1 .1M116.6 103.7l1 .2M116.7 103.4l1.1 .1M116.9 103l1 .2M117.1 102.7l1 .2M117.2 102.3l1 .2M117.4 102l1 .2"/>
<path d="M117.5 101.6l1.1 .2M117.7 101.3l1 .2M117.9 101l1 .1M117.9 100.1a1.17 1.17 0 0 1 1.5 .7l-.1 .2-1.5-.7 .1-.2M118.2 100.5l-1.7 3.6v.9l.7-.6 1.7-3.6M124.3 113.5a1.04 1.04 0 0 1 1 1M125.3 114.6v1.9h.5v2.6h-.5v1.9M127.9 111.4v26.1l-.2 .2h-4.4l-.5-.5v-15.2h1.5a1.04 1.04 0 0 0 1-1M127.9 111.4v-4.9l-.2-.3h-4.4l-.5 .5v6.8h1.4M104.3 125.2h-10.5v12.5h-13.5M122.8 125.2h5.1"/>
<circle cx="58.1" cy="117.8" r=".53"/>
<circle cx="74.8" cy="117.8" r=".53"/>
<circle cx="90" cy="117.8" r=".53"/>
<circle cx="110.3" cy="117.8" r=".53"/>
</g>
<!-- layer: TOS_K1 -->
<g fill="none" stroke="#000" stroke-width=".21">
<path d="M56.4 106.7h23.5M56.4 116.8h23.5M56.4 118.7h23.5M56.4 113.8h23.5M56.4 112.8h23.5M80.3 106.7h24M80.3 116.8h24M80.3 118.7h24M80.3 113.8h24M80.3 112.8h24M104.7 106.7h11.9M104.7 116.8h11.9"/>
<path d="M104.7 118.7h11.9M104.7 113.8h11.9M104.7 112.8h11.9M120.8 113.8h2.1M121.1 113.6h-.3v.2M121.4 112.8l.1 .8h1.4M121.4 112.8l-.2 .7h-.1M122.9 113.8a.78 .78 0 0 1 .8 .8M122.9 113.6a1.04 1.04 0 0 1 1 1M123.7 114.6v2.2M123.7 118.8v2.1M123.7 116.7l.4 .1"/>
<path d="M123.8 118.7h.3M123.8 118.7l-.1 .1M123.9 114.6v1.9l.2 .1M123.9 119.1v1.8M124 119h.1M124 119l-.1 .1M124.2 116.8l.1 .1M124.2 116.6l.3 .3M124.2 117v1.6M124.3 118.6l-.1 .1M124.5 117v1.6M124.5 118.6l-.3 .4"/>
<path d="M56.4 137.2h23.5M56.4 121.8h23.5M56.4 122.8h23.5M80.3 137.2h13.5M80.3 121.8h24M80.3 122.8h24M104.7 121.8h11.9M104.7 122.8h11.9M120.8 122l.4 .1 .1 .1M121.3 122.3v.4M121.3 122.7l.1 .1M122.9 121.8h-2.1v.2"/>
<path d="M122.9 122h-1.4l-.1 .8M123.7 120.9a.78 .78 0 0 1-.8 .8M123.9 120.9a1.04 1.04 0 0 1-1 1.1"/>
</g>
<!-- layer: TOS_K3 -->
<g fill="none" stroke="#000" stroke-width=".21">
<path d="M56 117.8h4.1M58.1 115.1v5.4M61.1 117.8h.9M63 117.8h8.1M72 117.8h1M73.9 117.8h8.1M74.7 115.1v5.4M83 117.8h.9M84.9 117.8h8.1M90 115.1v5.4M93.9 117.8h1M95.8 117.8h8.1"/>
<path d="M104.8 117.8h1M106.7 117.8h8.1M110.3 115.1v5.4M115.8 117.8h.9M117.7 117.8h8.1M126.7 117.8h1M128.6 117.8h4.2"/>
</g>
<!-- layer: TOS_K2 -->
<path d="M124.2 117.3h.3M124.2 118.3h.3" fill="none" stroke="#000" stroke-width=".21"/>
<!-- layer: 0 -->
<path d="M118.6 99.9l-.6 2.1 1.2-1.8M143.8 97.4h-23.6l-2.2 4.6M111 115.8l-.6 2 1.2-1.7M116.5 105l-6.1 12.8" fill="none" stroke="#000" stroke-width=".21"/>
<text font-size="9.1" x="137.9" y="286.2">H524U10003</text>
<g font-size="6.6">
<text x="119.9" y="262.1">付</text>
<text x="145.3" y="262.1">認</text>
<text x="163" y="262.1">査</text>
<text x="180.6" y="262.1">成</text>
<text x="119.9" y="270.2">名</text>
</g>
<g font-size="6.2">
<text x="145.3" y="254.7">承</text>
<text x="163" y="254.7">審</text>
<text x="180.6" y="254.7">作</text>
<text x="119.9" y="275.2">称</text>
<text x="119.9" y="283.3">図</text>
<text x="119.9" y="288.2">番</text>
</g>
<g font-size="6.1">
<text x="51.8" y="77.4">《K部詳細（枠 戸先ﾌﾞﾚｰｷ　上レール取付要領図）》</text>
<text x="126.5" y="258.3">18</text>
<text x="133.8" y="258.3">01</text>
<text x="141.1" y="258.3">11</text>
<text x="127" y="274.4">枠 戸先ブレーキ 上レール取付要領図（K部）</text>
<text x="93.7" y="287.5">TJ-0695新規出図</text>
</g>
<g font-size="4.5">
<text x="59.8" y="5.1">番号</text>
<text x="78.3" y="5.1">部品名</text>
<text x="102.3" y="5.1">枠区分</text>
<text x="119.2" y="5.1">員数</text>
<text x="134.3" y="5.1">基本寸法</text>
<text x="157.3" y="5.1">切断寸法</text>
<text x="177.2" y="5.2">部品コード</text>
<text x="62.6" y="10.3">1</text>
<text x="75.1" y="10.3">上レール取付ネジ</text>
<text x="102.3" y="10.3">三方枠</text>
<text x="121.9" y="10.3">1</text>
<text x="140.7" y="10.3">-</text>
<text x="163.6" y="10.3">-</text>
<text x="180.8" y="10.3">BI3285</text>
<text x="154.8" y="20.8">W呼称</text>
<text x="174.1" y="20.8">W</text>
<text x="188.5" y="20.8">DW</text>
<text x="158" y="26">17</text>
<text x="171.8" y="26">1720</text>
<text x="188.3" y="26">854</text>
<text x="122.7" y="96.4">上ﾚｰﾙ取付ネジ</text>
<text x="125.2" y="214.9">注）１．部品番号は最終枝番を使用のこと。</text>
<text x="127" y="268.2">H524 18EH 室内引戸 Vレール方式</text>
<text x="72.5" y="288">18</text>
<text x="79.6" y="288">01</text>
<text x="86.6" y="288">26</text>
</g>
<g font-size="3.8">
<text x="153.2" y="257">黒石</text>
<text x="139.6" y="293.5">承認日：2018/01/26</text>
</g>
<text font-size="3" x="187.8" y="256.8">高薇薇</text>
<g font-size="2.3">
<text x="170.1" y="255.1">服部菜津</text>
<text x="173.5" y="258">美</text>
</g>
</svg>
